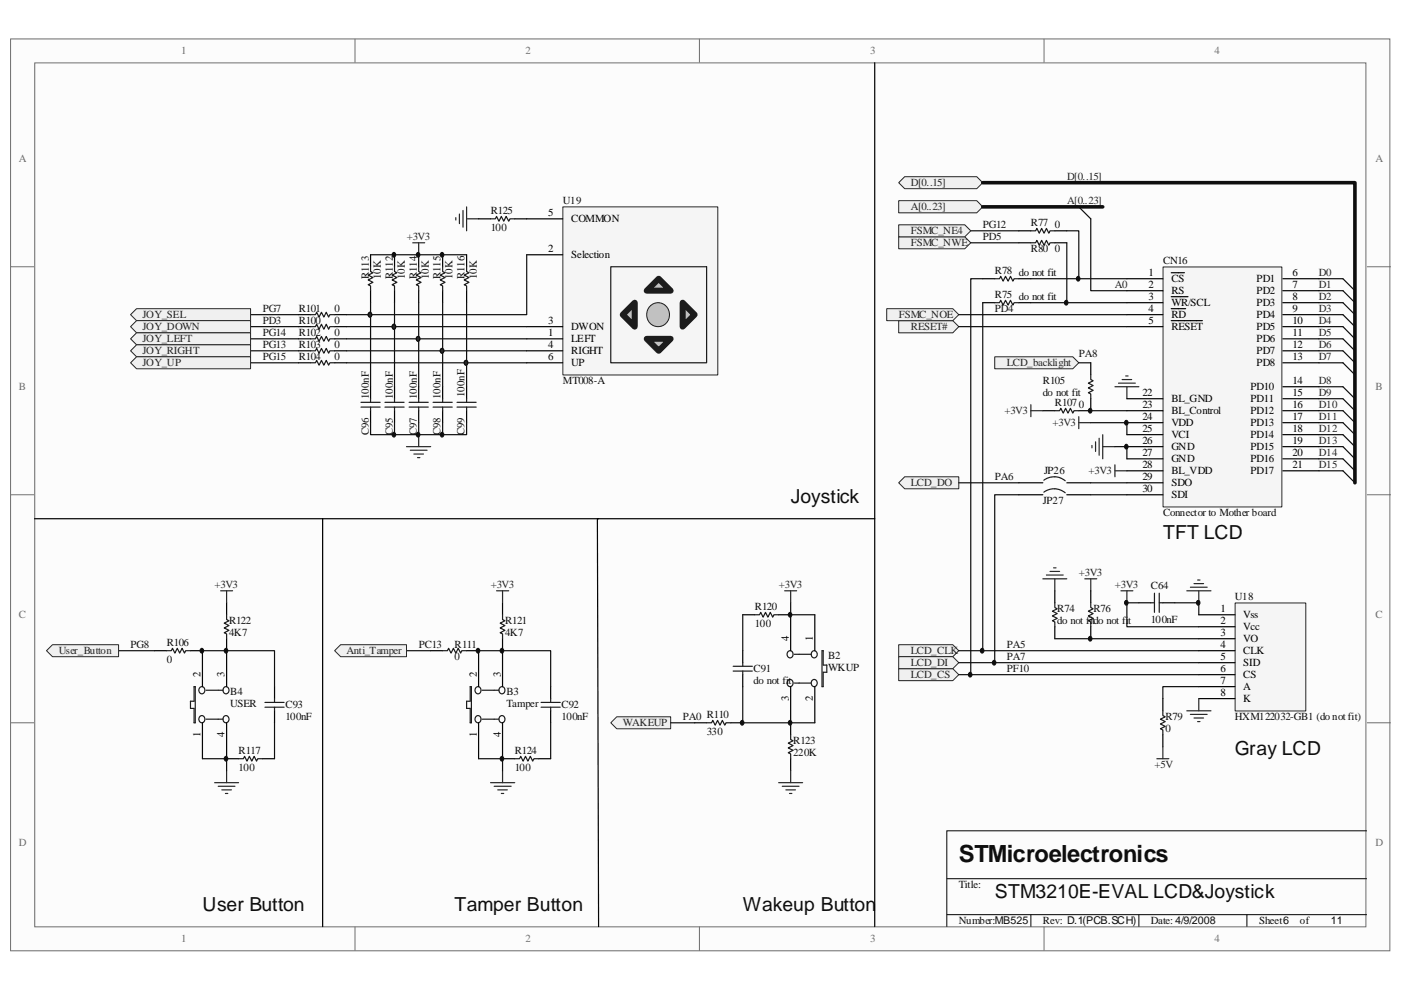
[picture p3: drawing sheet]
<svg xmlns="http://www.w3.org/2000/svg" width="297mm" height="210mm" viewBox="0 0 297 210" stroke-linecap="round" stroke-linejoin="round" font-family="sans-serif">
<path d="M2.3 8.3h292.4v193.3h-292.4z" fill="#fcfcfc"/>
<path d="M2.2 8.3h292.5v193.3h-292.5z" fill="none" stroke="#6e6e6e" stroke-width=".21"/>
<path d="M7.4 13.4h282.2v183.1h-282.2z" fill="#fcfcfc"/>
<g fill="none" stroke="#6e6e6e" stroke-width=".21">
<path d="M7.4 13.3h282.2v183.2h-282.2zM75.3 8.2v5.1M148.3 8.2v5.1M221.4 8.2v5.1M2.2 56.6h5.1M289.8 56.6h5.1M2.2 104.9h5.1M289.8 104.9h5.1M2.2 153.2h5.1M289.8 153.2h5.1M75.3 196.5v5.1M148.3 196.5v5.1"/>
<path d="M221.4 196.5v5.1"/>
</g>
<path d="M289.8 176.1h-89.1v20.4M200.7 186.3h89.1M200.7 193.9h89.1M218.6 193.9v2.6M241.5 193.9v2.6M264.4 193.9v2.6" fill="none" stroke="#000" stroke-width=".21"/>
<g fill="none" stroke="#000" stroke-width=".25">
<path d="M78.6 54v2.6M83.6 54v2.6M88.8 54v2.6M93.8 54v2.6M98.9 54v2.6M101.5 46.4h2.5M109.1 46.4h2.6M78.6 61.6v2.6M83.6 61.6v2.6M88.8 61.6v2.6M93.8 61.6v2.6M98.9 61.6v2.6"/>
<path d="M78.6 82v2.5M78.6 87.1v2.5M83.6 82v2.5M83.6 87.1v2.5M88.8 82v2.5M88.8 87.1v2.5M93.8 82v2.5M93.8 87.1v2.5M98.9 82v2.5M98.9 87.1v2.5"/>
</g>
<g fill="none" stroke="#1c1c1c" stroke-width=".25">
<path d="M78.6 56.6v1l.5 .2-1 .5 1 .5-1 .6 1 .5-1 .5 .5 .2v1M83.6 56.6v1l.6 .2-1.1 .5 1.1 .5-1.1 .6 1.1 .5-1.1 .5 .5 .2v1M88.8 56.6v1l.5 .2-1 .5 1 .5-1 .6 1 .5-1 .5 .5 .2v1M93.8 56.6v1l.6 .2-1.1 .5 1.1 .5-1.1 .6 1.1 .5-1.1 .5 .5 .2v1M98.9 56.6v1l.5 .2-1 .5 1 .5-1 .6 1 .5-1 .5 .5 .2v1M104 46.4h1l.3-.5 .5 1 .5-1 .5 1 .5-1 .6 1 .2-.5h1M76.5 85.3h4.1M76.5 86.3h4.1M78.6 84.5v.8M78.6 86.3v.8M81.6 85.3h4.1M81.6 86.3h4.1"/>
<path d="M83.6 84.5v.8M83.6 86.3v.8M86.7 85.3h4.1M86.7 86.3h4.1M88.8 84.5v.8M88.8 86.3v.8M91.8 85.3h4.1M91.8 86.3h4.1M93.8 84.5v.8M93.8 86.3v.8M96.9 85.3h4.1M96.9 86.3h4.1"/>
<path d="M98.9 84.5v.8M98.9 86.3v.8"/>
</g>
<path d="M87.5 51.5h2.5M88.8 51.5v2.5M96.6 46.1v.6M97.4 45.4v2M98.2 44.6v3.6M98.9 43.9v5M98.9 46.4h2.6M86.2 94.7h5.1M87 95.5h3.5M87.8 96.3h2M88.5 97h.5M88.8 92.2v2.5" fill="none" stroke="#262626" stroke-width=".25"/>
<path d="M78.6 54h20.3M78.6 64.2v17.8M83.6 64.2v17.8M88.8 64.2v17.8M93.8 64.2v17.8M98.9 64.2v17.8M78.6 89.6v2.6h20.3v-2.6M83.6 89.6v2.6M88.8 89.6v2.6M93.8 89.6v2.6" fill="none" stroke="#0e0e0e" stroke-width=".25"/>
<path d="M119.4 43.9h32.8v35.6h-32.8z" fill="#f5f5f5"/>
<path d="M119.3 43.9h32.9v35.6h-32.9z" fill="none" stroke="#262626" stroke-width=".21"/>
<path d="M138 64.7a2.47 2.47 0 0 1 3.3 .4 2.47 2.47 0 0 1 0 3.3 2.47 2.47 0 0 1-3.3 .3 2.65 2.65 0 0 1 0-4z" fill-rule="evenodd" fill="#c0c0c0"/>
<path d="M138 64.7a2.47 2.47 0 0 1 3.3 .4 2.47 2.47 0 0 1 0 3.3 2.47 2.47 0 0 1-3.3 .3 2.65 2.65 0 0 1 0-4z" fill="none" stroke="#1c1c1c" stroke-width=".21"/>
<path d="M137.1 61.6l2.6-2.5 2.5 2.5z" fill="#c0c0c0"/>
<path d="M139.7 59.1l2.5 2.5h-5.1z" fill="none" stroke="#1c1c1c" stroke-width="1.3"/>
<path d="M134.6 64.2v5.1l-2.6-2.6z" fill="#c0c0c0"/>
<path d="M134.6 64.2v5.1l-2.6-2.6z" fill="none" stroke="#1c1c1c" stroke-width="1.3"/>
<path d="M137.1 71.8h5.1l-2.5 2.6z" fill="#c0c0c0"/>
<path d="M137.1 71.8h5.1l-2.5 2.6z" fill="none" stroke="#1c1c1c" stroke-width="1.3"/>
<path d="M144.7 64.2l2.6 2.5-2.6 2.6z" fill="#c0c0c0"/>
<path d="M144.7 64.2l2.6 2.5-2.6 2.6z" fill="none" stroke="#1c1c1c" stroke-width="1.3"/>
<g fill="none" stroke="#1c1c1c" stroke-width=".25">
<path d="M129.5 56.6h20.3v20.3h-20.3zM48 130.3v1.1l.6 .2-1.1 .5 1.1 .5-1.1 .5 1.1 .5-1.1 .6 .5 .2v1M106.5 130.3v1.1l.6 .2-1.1 .5 1.1 .5-1.1 .5 1.1 .5-1.1 .6 .5 .2v1M160 130.3h1l.3-.5 .5 1.1 .5-1.1 .5 1.1 .5-1.1 .5 1.1 .3-.6h1M167.1 138.2a.67 .67 0 0 1 .9 .1 .67 .67 0 0 1 0 .9 .67 .67 0 0 1-.9 .1 .86 .86 0 0 1 0-1.1zM168.4 138.7h3.6M172.2 138.2a.68 .68 0 0 1 .9 .1 .68 .68 0 0 1 0 .9 .68 .68 0 0 1-.9 .1 .92 .92 0 0 1 0-1.1zM174.3 138h.2v3h.8v1.5h-.8v3.1h-.2zM41.1 145.6h.3v7.6h-.3v-3h-.7v-1.5h.7zM42.4 151.9a.67 .67 0 0 1 .9 .1 .67 .67 0 0 1 0 .9 .67 .67 0 0 1-.9 .1 .86 .86 0 0 1 0-1.1zM42.4 145.8a.67 .67 0 0 1 .9 .1 .67 .67 0 0 1 0 .9 .67 .67 0 0 1-.9 .1 .86 .86 0 0 1 0-1.1zM43.7 152.5h3.6"/>
<path d="M43.7 146.3h3.6M47.5 145.8a.68 .68 0 0 1 .9 .1 .68 .68 0 0 1 0 .9 .68 .68 0 0 1-.9 .1 .92 .92 0 0 1 0-1.1zM47.5 151.9a.68 .68 0 0 1 .9 .1 .68 .68 0 0 1 0 .9 .68 .68 0 0 1-.9 .1 .92 .92 0 0 1 0-1.1zM56.2 148.9h4M56.2 149.9h4M58.2 148.1v.8M58.2 149.9v.8M99.7 145.6h.2v7.6h-.2v-3h-.8v-1.5h.8zM100.9 151.9a.67 .67 0 0 1 .9 .1 .67 .67 0 0 1 0 .9 .67 .67 0 0 1-.9 .1 .86 .86 0 0 1 0-1.1zM100.9 145.8a.67 .67 0 0 1 .9 .1 .67 .67 0 0 1 0 .9 .67 .67 0 0 1-.9 .1 .86 .86 0 0 1 0-1.1zM102.2 152.5h3.6M102.2 146.3h3.6"/>
<path d="M106 145.8a.67 .67 0 0 1 .9 .1 .67 .67 0 0 1 0 .9 .67 .67 0 0 1-.9 .1 .86 .86 0 0 1 0-1.1zM106 151.9a.67 .67 0 0 1 .9 .1 .67 .67 0 0 1 0 .9 .67 .67 0 0 1-.9 .1 .86 .86 0 0 1 0-1.1zM114.7 148.9h4.1M114.7 149.9h4.1M116.8 148.1v.8M116.8 149.9v.8M155.4 142.3h4.1M155.4 141.3h4.1M157.5 140.5v.8M157.5 142.3v.7M167.1 144.3a.67 .67 0 0 1 .9 .1 .67 .67 0 0 1 0 .9 .67 .67 0 0 1-.9 .1 .86 .86 0 0 1 0-1.1zM167.6 155.8v1l.5 .3-1 .5 1 .5-1 .5 1 .5-1 .5 .5 .3v1"/>
<path d="M168.4 144.8h3.6M172.2 144.3a.68 .68 0 0 1 .9 .1 .68 .68 0 0 1 0 .9 .68 .68 0 0 1-.9 .1 .92 .92 0 0 1 0-1.1zM50.6 160.9h1l.3-.5 .5 1 .5-1 .5 1 .5-1 .5 1 .2-.5h1.1M109.1 160.9h1l.3-.5 .5 1 .5-1 .5 1 .5-1 .5 1 .3-.5h1"/>
</g>
<g fill="none" stroke="#000" stroke-width=".25">
<path d="M111.7 46.4h7.6M111.7 54h7.6M111.7 69.3h7.6M111.7 71.8h7.6M111.7 74.4h7.6M111.7 76.9h7.6M42.9 138v7.6M48 127.8v2.5M48 135.4v10.2M101.5 138v7.6M106.5 127.8v2.5M106.5 135.4v10.2"/>
<path d="M157.5 138v2.5M157.5 130.3h2.5M165.1 130.3h2.5v7.7M172.8 130.3v7.7M42.9 153.2v7.7M48 153.2v7.7h2.6M58.2 145.6v2.5M58.2 150.7v2.5M101.5 153.2v7.7M106.5 153.2v7.7h2.6M116.8 145.6v2.5M116.8 150.7v2.5"/>
<path d="M157.5 143v2.6M167.6 145.6v10.2M172.8 145.6v7.6M55.7 160.9h2.5M114.2 160.9h2.6M167.6 160.9v2.5"/>
</g>
<g fill="none" stroke="#262626" stroke-width=".25">
<path d="M46.8 125.3h2.5M48 125.3v2.5M105.3 125.3h2.6M106.5 125.3v2.5M166.4 125.3h2.5M167.6 125.3v2.5M45.5 165.9h5.1M46.3 166.7h3.5M47 167.5h2.1M47.8 168.2h.5M48 163.4v2.5M104 165.9h5.1"/>
<path d="M104.8 166.7h3.6M105.5 167.5h2.1M106.3 168.2h.5M106.5 163.4v2.5M165.1 165.9h5.1M165.9 166.7h3.5M166.6 167.5h2.1M167.4 168.2h.5M167.6 163.4v2.5"/>
</g>
<path d="M42.9 138h15.3v7.6M101.5 138h15.3v7.6M157.5 130.3v7.7M167.6 127.8v2.5h5.2M58.2 153.2v7.7M116.8 153.2v7.7M157.5 145.6v7.6h15.3M42.9 160.9h5.1v2.5M101.5 160.9h5v2.5" fill="none" stroke="#0e0e0e" stroke-width=".25"/>
<path d="M261.9 127.9h15v22.8h-15z" fill="#f5f5f5"/>
<path d="M261.9 127.8h15v22.9h-15z" fill="none" stroke="#262626" stroke-width=".21"/>
<g fill="none" stroke="#000" stroke-width=".25">
<path d="M63.3 76.9h2.6M63.3 74.4h2.6M63.3 71.8h2.6M63.3 69.3h2.6M63.3 66.7h2.6M70.9 76.9h2.6M70.9 74.4h2.6M70.9 71.8h2.6M70.9 69.3h2.6M70.9 66.7h2.6M223.6 125.3v2.5M223.6 132.9v2.5"/>
<path d="M231.3 125.3v2.5M231.3 132.9v2.5M241.5 127.8h2.5M246.5 127.8h2.6M254.2 130.3h7.6M254.2 132.9h7.6M254.2 135.4h7.6M254.2 138h7.6M246.5 148.1v2.6M246.5 155.8v2.5M254.2 140.5h7.6M254.2 143h7.6"/>
<path d="M254.2 145.6h7.6M254.2 148.1h7.6"/>
</g>
<g fill="none" stroke="#262626" stroke-width=".25">
<path d="M221.1 122.7h5.1M221.9 121.9h3.5M222.6 121.2h2.1M223.4 120.4h.5M223.6 122.7v2.6M230 122.7h2.5M231.3 122.7v2.6M237.7 125.3h2.5M238.9 125.3v2.5M251.6 125.3h5.1M252.4 124.5h3.5M253.1 123.7h2.1"/>
<path d="M253.9 123h.5M254.2 125.3v2.5M246.5 158.3v2.6M251.6 150.7h5.1M252.4 151.5h3.5M253.1 152.2h2.1M253.9 153h.5M254.2 148.1v2.6M245.3 160.9h2.5"/>
</g>
<path d="M65.9 76.9h1l.2-.5 .5 1 .6-1 .5 1 .5-1 .5 1 .2-.5h1M65.9 74.4h1l.2-.5 .5 1 .6-1 .5 1 .5-1 .5 1 .2-.5h1M65.9 71.8h1l.2-.5 .5 1 .6-1 .5 1 .5-1 .5 1 .2-.5h1M65.9 69.3h1l.2-.6 .5 1.1 .6-1.1 .5 1.1 .5-1.1 .5 1.1 .2-.5h1M65.9 66.7h1l.2-.5 .5 1 .6-1 .5 1 .5-1 .5 1 .2-.5h1M223.6 127.8v1l.6 .3-1.1 .5 1.1 .5-1.1 .5 1.1 .5-1.1 .5 .5 .3v1M231.3 127.8v1l.5 .3-1 .5 1 .5-1 .5 1 .5-1 .5 .5 .3v1M244 127.8h.8M244.8 125.8v4M245.8 125.8v4M245.8 127.8h.7M246.5 150.7v1l.6 .3-1.1 .5 1.1 .5-1.1 .5 1.1 .5-1.1 .5 .5 .3v1" fill="none" stroke="#1c1c1c" stroke-width=".25"/>
<path d="M111.7 54v12.7h-38.2M53.1 76.9h10.2M53.1 74.4h10.2M53.1 71.8h10.2M53.1 69.3h10.2M53.1 66.7h10.2M73.5 76.9h38.2M73.5 74.4h38.2M73.5 71.8h38.2M73.5 69.3h38.2M223.6 135.4h30.6" fill="none" stroke="#0e0e0e" stroke-width=".25"/>
<path d="M98.6 76.5a.45 .45 0 0 1 .6 .4 .45 .45 0 0 1-.6 .5 .6 .6 0 0 1 0-.9z" fill-rule="evenodd" fill="#262626"/>
<path d="M98.6 76.5a.45 .45 0 0 1 .6 .4 .45 .45 0 0 1-.6 .5 .6 .6 0 0 1 0-.9z" fill="none" stroke="#262626" stroke-width=".21"/>
<path d="M93.5 73.9a.45 .45 0 0 1 .6 .5 .45 .45 0 0 1-.6 .4 .6 .6 0 0 1 0-.9z" fill-rule="evenodd" fill="#262626"/>
<path d="M93.5 73.9a.45 .45 0 0 1 .6 .5 .45 .45 0 0 1-.6 .4 .6 .6 0 0 1 0-.9z" fill="none" stroke="#262626" stroke-width=".21"/>
<path d="M88.4 71.4a.45 .45 0 0 1 .6 .4 .45 .45 0 0 1-.6 .5 .6 .6 0 0 1 0-.9z" fill-rule="evenodd" fill="#262626"/>
<path d="M88.4 71.4a.45 .45 0 0 1 .6 .4 .45 .45 0 0 1-.6 .5 .6 .6 0 0 1 0-.9z" fill="none" stroke="#262626" stroke-width=".21"/>
<path d="M83.3 68.8a.47 .47 0 0 1 .6 .5 .47 .47 0 0 1-.6 .4 .64 .64 0 0 1 0-.9z" fill-rule="evenodd" fill="#262626"/>
<path d="M83.3 68.8a.47 .47 0 0 1 .6 .5 .47 .47 0 0 1-.6 .4 .64 .64 0 0 1 0-.9z" fill="none" stroke="#262626" stroke-width=".21"/>
<path d="M78.2 66.3a.45 .45 0 0 1 .6 .4 .45 .45 0 0 1-.6 .5 .6 .6 0 0 1 0-.9z" fill-rule="evenodd" fill="#262626"/>
<path d="M78.2 66.3a.45 .45 0 0 1 .6 .4 .45 .45 0 0 1-.6 .5 .6 .6 0 0 1 0-.9z" fill="none" stroke="#262626" stroke-width=".21"/>
<path d="M32.8 138h2.5M40.4 138h2.5M91.3 138h2.5M98.9 138h2.6M147.3 153.2h2.5M154.9 153.2h2.6" fill="none" stroke="#000" stroke-width=".25"/>
<path d="M35.3 138h1l.3-.5 .5 1 .5-1 .5 1 .5-1 .5 1 .3-.5h1M93.8 138h1.1l.2-.5 .5 1 .5-1 .5 1 .6-1 .5 1 .2-.5h1M149.8 153.2h1.1l.2-.5 .5 1.1 .5-1.1 .6 1.1 .5-1.1 .5 1.1 .2-.6h1" fill="none" stroke="#1c1c1c" stroke-width=".25"/>
<path d="M25.1 138h7.7M86.2 138h5.1" fill="none" stroke="#0e0e0e" stroke-width=".25"/>
<path d="M238.7 79.7h.5M228.7 88.3v2.6M228.7 89.6h2.6M236.4 98.6v2.5M236.4 99.8h2.5M236.4 82h5.1M237.1 81.2h3.6M237.9 80.5h2M238.9 82v2.5" fill="none" stroke="#262626" stroke-width=".25"/>
<path d="M27.7 66.7l1.3-1.3h24.1v2.6h-24.1z" fill-rule="evenodd" fill="#f0f0f0"/>
<path d="M27.7 66.7l1.3-1.3h24.1v2.6h-24.1z" fill="none" stroke="#262626" stroke-width=".21"/>
<path d="M27.7 69.3l1.3-1.3h24.1v2.6h-24.1z" fill-rule="evenodd" fill="#f0f0f0"/>
<path d="M27.7 69.3l1.3-1.3h24.1v2.6h-24.1z" fill="none" stroke="#262626" stroke-width=".21"/>
<path d="M27.7 71.8l1.3-1.2h24.1v2.5h-24.1z" fill-rule="evenodd" fill="#f0f0f0"/>
<path d="M27.7 71.8l1.3-1.2h24.1v2.5h-24.1z" fill="none" stroke="#262626" stroke-width=".21"/>
<path d="M27.7 74.4l1.3-1.3h24.1v2.5h-24.1z" fill-rule="evenodd" fill="#f0f0f0"/>
<path d="M27.7 74.4l1.3-1.3h24.1v2.5h-24.1z" fill="none" stroke="#262626" stroke-width=".21"/>
<path d="M27.7 76.9l1.3-1.3h24.1v2.6h-24.1z" fill-rule="evenodd" fill="#f0f0f0"/>
<path d="M27.7 76.9l1.3-1.3h24.1v2.6h-24.1z" fill="none" stroke="#262626" stroke-width=".21"/>
<path d="M190.5 141.8h11.5l1.3 1.2-1.3 1.3h-11.5z" fill-rule="evenodd" fill="#f0f0f0"/>
<path d="M190.5 141.8h11.5l1.3 1.2-1.3 1.3h-11.5z" fill="none" stroke="#262626" stroke-width=".21"/>
<path d="M190.5 136.7h11.5l1.3 1.3-1.3 1.2h-11.5z" fill-rule="evenodd" fill="#f0f0f0"/>
<path d="M190.5 136.7h11.5l1.3 1.3-1.3 1.2h-11.5z" fill="none" stroke="#262626" stroke-width=".21"/>
<path d="M190.5 139.2h11.5l1.3 1.3-1.3 1.3h-11.5z" fill-rule="evenodd" fill="#f0f0f0"/>
<path d="M190.5 139.2h11.5l1.3 1.3-1.3 1.3h-11.5z" fill="none" stroke="#262626" stroke-width=".21"/>
<path d="M190.5 68h11.5l1.3 1.3-1.3 1.3h-11.5z" fill-rule="evenodd" fill="#f0f0f0"/>
<path d="M190.5 68h11.5l1.3 1.3-1.3 1.3h-11.5z" fill="none" stroke="#262626" stroke-width=".21"/>
<path d="M210.9 75.6h16.6l1.2 1.3-1.2 1.3h-16.6z" fill-rule="evenodd" fill="#f0f0f0"/>
<path d="M210.9 75.6h16.6l1.2 1.3-1.2 1.3h-16.6z" fill="none" stroke="#262626" stroke-width=".21"/>
<path d="M203.3 138h50.9M241.5 127.8h-2.6v5.1h15.3M249.1 127.8h5.1v2.5M203.3 140.5h50.9M254.2 145.6h-7.7v2.5" fill="none" stroke="#0e0e0e" stroke-width=".25"/>
<path d="M70.9 138l1.3-1.3h14v2.5h-14z" fill-rule="evenodd" fill="#f0f0f0"/>
<path d="M70.9 138l1.3-1.3h14v2.5h-14z" fill="none" stroke="#262626" stroke-width=".21"/>
<path d="M129.5 153.2l1.3-1.2h11.4v2.5h-11.4z" fill-rule="evenodd" fill="#f0f0f0"/>
<path d="M129.5 153.2l1.3-1.2h11.4v2.5h-11.4z" fill="none" stroke="#262626" stroke-width=".21"/>
<path d="M9.9 138l1.2-1.3h14v2.5h-14z" fill-rule="evenodd" fill="#f0f0f0"/>
<path d="M9.9 138l1.2-1.3h14v2.5h-14z" fill="none" stroke="#262626" stroke-width=".21"/>
<path d="M185.5 13.3v183.2M231.3 76.9v2.6M221.1 87.1h2.5M231.3 84.5v2.6h-2.6M7.3 110h178.2M68.4 110v86.5" fill="none" stroke="#000" stroke-width=".25"/>
<path d="M231.3 79.5v1l.5 .2-1 .5 1 .5-1 .6 1 .5-1 .5 .5 .2v1M223.6 87.1h1.1l.2-.5 .5 1 .5-1 .5 1 .5-1 .6 1 .2-.5h1" fill="none" stroke="#1c1c1c" stroke-width=".25"/>
<path d="M218.6 85.8v2.5M218.6 87.1h2.5M231.5 94.4v.6M232.3 93.7v2M233 92.9v3.6M233.8 92.2v5.1M233.8 94.7h2.6" fill="none" stroke="#262626" stroke-width=".25"/>
<path d="M228.7 76.9h2.6M231.3 87.1h7.6M279.6 99.8h5.1" fill="none" stroke="#0e0e0e" stroke-width=".25"/>
<path d="M190.5 38.7l1.3-1.2h15.3l1.3 1.2-1.3 1.3h-15.3z" fill-rule="evenodd" fill="#f0f0f0"/>
<path d="M190.5 38.7l1.3-1.2h15.3l1.3 1.2-1.3 1.3h-15.3z" fill="none" stroke="#262626" stroke-width=".21"/>
<path d="M190.5 42.5h16.6l1.3 1.4-1.3 1.2h-16.6z" fill-rule="evenodd" fill="#f0f0f0"/>
<path d="M190.5 42.5h16.6l1.3 1.4-1.3 1.2h-16.6z" fill="none" stroke="#262626" stroke-width=".21"/>
<path d="M208.4 38.7h78.9v63.7M208.4 43.9h25.4" fill="none" stroke="#0e0e0e" stroke-width=".76"/>
<g fill="none" stroke="#0e0e0e" stroke-width=".25">
<path d="M279.6 59.1h5.1l2.6 2.5M279.6 76.9h5.1l2.6 2.6M279.6 74.4h5.1l2.6 2.5M279.6 71.8h5.1l2.6 2.6M279.6 69.3h5.1l2.6 2.5M279.6 66.7h5.1l2.6 2.6M279.6 64.2h5.1l2.6 2.5M279.6 61.6h5.1l2.6 2.6M279.6 97.3h5.1l2.6 2.5M279.6 94.7h5.1l2.6 2.6M279.6 92.2h5.1l2.6 2.5M279.6 89.6h5.1l2.6 2.6"/>
<path d="M279.6 87.1h5.1l2.6 2.5M279.6 84.5h5.1l2.6 2.6M279.6 82h5.1l2.6 2.5M284.7 99.8l2.6 2.6"/>
</g>
<path d="M190.5 50.2h14.1l1.2 1.3-1.2 1.2h-14.1z" fill-rule="evenodd" fill="#f0f0f0"/>
<path d="M190.5 50.2h14.1l1.2 1.3-1.2 1.2h-14.1z" fill="none" stroke="#262626" stroke-width=".21"/>
<path d="M188 65.4h14l1.3 1.3-1.3 1.3h-14z" fill-rule="evenodd" fill="#f0f0f0"/>
<path d="M188 65.4h14l1.3 1.3-1.3 1.3h-14z" fill="none" stroke="#262626" stroke-width=".21"/>
<path d="M228.7 43.9l2.6 2.5v15.2h7.6M142.2 153.2h5.1" fill="none" stroke="#0e0e0e" stroke-width=".25"/>
<path d="M126.9 110h-.2l.2 86.5" fill="none" stroke="#000" stroke-width=".25"/>
<path d="M246.6 56.6h25.2v50.9h-25.2z" fill="#f5f5f5"/>
<path d="M246.6 56.6h25.2v50.9h-25.2z" fill="none" stroke="#262626" stroke-width=".21"/>
<g fill="none" stroke="#000" stroke-width=".25">
<path d="M208.4 59.1h2.5M216 59.1h2.6M216 48.9h2.6M216 51.5h2.6M223.6 48.9h2.6M223.6 51.5h2.6M238.9 59.1h7.6M248.3 57.8h2.8M272 59.1h7.6M208.4 64.2h2.5M216 64.2h2.6M238.9 61.6h7.6"/>
<path d="M238.9 64.2h7.6M238.9 66.7h7.6M238.9 69.3h7.6M248.3 62.9h3.6M248.3 65.4h3.1M248.3 68h6.6M272 61.6h7.6M272 64.2h7.6M272 66.7h7.6M272 69.3h7.6M272 71.8h7.6M272 74.4h7.6"/>
<path d="M272 76.9h7.6M238.9 89.6h7.6M238.9 92.2h7.6M238.9 94.7h7.6M238.9 97.3h7.6M238.9 99.8h7.6M238.9 87.1h7.6M238.9 84.5h7.6M272 89.6h7.6M272 92.2h7.6M272 94.7h7.6M272 97.3h7.6"/>
<path d="M272 99.8h7.6M272 87.1h7.6M272 84.5h7.6M272 82h7.6M238.9 102.4h7.6M238.9 104.9h7.6"/>
</g>
<path d="M208.4 59.1h-2.6v83.9M218.6 59.1h10.1M226.2 48.9h2.5v10.2h10.2M226.2 51.5v12.7h12.7M208.4 64.2v73.8M218.6 64.2h7.6M231.3 89.6h7.6v2.6M236.4 94.7h2.5v2.6M216 104.9h-5.1v35.6M203.3 143h50.9" fill="none" stroke="#0e0e0e" stroke-width=".25"/>
<path d="M210.9 59.1h1l.3-.5 .5 1 .5-1 .5 1 .5-1 .6 1 .2-.5h1M218.6 48.9h1l.2-.5 .5 1 .5-1 .6 1 .5-1 .5 1 .2-.5h1M218.6 51.5h1l.2-.5 .5 1 .5-1 .6 1 .5-1 .5 1 .2-.5h1M210.9 64.2h1l.3-.5 .5 1 .5-1 .5 1 .5-1 .6 1 .2-.5h1" fill="none" stroke="#1c1c1c" stroke-width=".25"/>
<path d="M190.5 102.4l1.3-1.3h11.5v2.5h-11.5z" fill-rule="evenodd" fill="#f0f0f0"/>
<path d="M190.5 102.4l1.3-1.3h11.5v2.5h-11.5z" fill="none" stroke="#262626" stroke-width=".21"/>
<path d="M205.8 48.9h10.2M205.8 51.5h10.2M203.3 66.7h35.6M203.3 69.3h35.6M203.3 102.4h12.7" fill="none" stroke="#0e0e0e" stroke-width=".25"/>
<path d="M190.5 47.7h14.1l1.2 1.2-1.2 1.3h-14.1z" fill-rule="evenodd" fill="#f0f0f0"/>
<path d="M190.5 47.7h14.1l1.2 1.2-1.2 1.3h-14.1z" fill="none" stroke="#262626" stroke-width=".21"/>
<path d="M216 102.4h5.1M216 104.9h5.1M226.2 102.4h5.1M226.2 104.9h5.1" fill="none" stroke="#000" stroke-width=".25"/>
<path d="M221.3 101.8a3.7 3.7 0 0 1 4.5 .1M221.3 104.4a3.7 3.7 0 0 1 4.5 .1" fill="none" stroke="#1c1c1c" stroke-width=".25"/>
<path d="M231.3 102.4h7.6M231.3 104.9h7.6" fill="none" stroke="#0e0e0e" stroke-width=".25"/>
<path d="M42.6 137.5a.46 .46 0 0 1 .6 .5 .46 .46 0 0 1-.6 .4 .61 .61 0 0 1 0-.9z" fill-rule="evenodd" fill="#0e0e0e"/>
<path d="M42.6 137.5a.46 .46 0 0 1 .6 .5 .46 .46 0 0 1-.6 .4 .61 .61 0 0 1 0-.9z" fill="none" stroke="#0e0e0e" stroke-width=".21"/>
<path d="M47.7 160.4a.46 .46 0 0 1 .6 .5 .46 .46 0 0 1-.6 .4 .61 .61 0 0 1 0-.9z" fill-rule="evenodd" fill="#0e0e0e"/>
<path d="M47.7 160.4a.46 .46 0 0 1 .6 .5 .46 .46 0 0 1-.6 .4 .61 .61 0 0 1 0-.9z" fill="none" stroke="#0e0e0e" stroke-width=".21"/>
<path d="M47.7 137.5a.46 .46 0 0 1 .6 .5 .46 .46 0 0 1-.6 .4 .61 .61 0 0 1 0-.9z" fill-rule="evenodd" fill="#0e0e0e"/>
<path d="M47.7 137.5a.46 .46 0 0 1 .6 .5 .46 .46 0 0 1-.6 .4 .61 .61 0 0 1 0-.9z" fill="none" stroke="#0e0e0e" stroke-width=".21"/>
<path d="M78.2 66.3a.45 .45 0 0 1 .6 .4 .45 .45 0 0 1-.6 .5 .6 .6 0 0 1 0-.9z" fill="none" stroke="#0e0e0e" stroke-width=".25"/>
<path d="M83.3 91.7a.45 .45 0 0 1 .6 .5 .45 .45 0 0 1-.6 .4 .6 .6 0 0 1 0-.9z" fill-rule="evenodd" fill="#0e0e0e"/>
<path d="M83.3 91.7a.45 .45 0 0 1 .6 .5 .45 .45 0 0 1-.6 .4 .6 .6 0 0 1 0-.9z" fill="none" stroke="#0e0e0e" stroke-width=".21"/>
<path d="M83.3 68.8a.47 .47 0 0 1 .6 .5 .47 .47 0 0 1-.6 .4 .64 .64 0 0 1 0-.9z" fill="none" stroke="#0e0e0e" stroke-width=".25"/>
<path d="M83.3 53.6a.46 .46 0 0 1 .6 .4 .46 .46 0 0 1-.6 .5 .61 .61 0 0 1 0-.9z" fill-rule="evenodd" fill="#0e0e0e"/>
<path d="M83.3 53.6a.46 .46 0 0 1 .6 .4 .46 .46 0 0 1-.6 .5 .61 .61 0 0 1 0-.9z" fill="none" stroke="#0e0e0e" stroke-width=".21"/>
<path d="M88.4 91.7a.45 .45 0 0 1 .6 .5 .45 .45 0 0 1-.6 .4 .6 .6 0 0 1 0-.9z" fill-rule="evenodd" fill="#0e0e0e"/>
<path d="M88.4 91.7a.45 .45 0 0 1 .6 .5 .45 .45 0 0 1-.6 .4 .6 .6 0 0 1 0-.9z" fill="none" stroke="#0e0e0e" stroke-width=".21"/>
<path d="M88.4 71.4a.45 .45 0 0 1 .6 .4 .45 .45 0 0 1-.6 .5 .6 .6 0 0 1 0-.9z" fill="none" stroke="#0e0e0e" stroke-width=".25"/>
<path d="M88.4 53.6a.46 .46 0 0 1 .6 .4 .46 .46 0 0 1-.6 .5 .61 .61 0 0 1 0-.9z" fill-rule="evenodd" fill="#0e0e0e"/>
<path d="M88.4 53.6a.46 .46 0 0 1 .6 .4 .46 .46 0 0 1-.6 .5 .61 .61 0 0 1 0-.9z" fill="none" stroke="#0e0e0e" stroke-width=".21"/>
<path d="M93.5 91.7a.45 .45 0 0 1 .6 .5 .45 .45 0 0 1-.6 .4 .6 .6 0 0 1 0-.9z" fill-rule="evenodd" fill="#0e0e0e"/>
<path d="M93.5 91.7a.45 .45 0 0 1 .6 .5 .45 .45 0 0 1-.6 .4 .6 .6 0 0 1 0-.9z" fill="none" stroke="#0e0e0e" stroke-width=".21"/>
<path d="M93.5 73.9a.45 .45 0 0 1 .6 .5 .45 .45 0 0 1-.6 .4 .6 .6 0 0 1 0-.9z" fill="none" stroke="#0e0e0e" stroke-width=".25"/>
<path d="M93.5 53.6a.46 .46 0 0 1 .6 .4 .46 .46 0 0 1-.6 .5 .61 .61 0 0 1 0-.9z" fill-rule="evenodd" fill="#0e0e0e"/>
<path d="M93.5 53.6a.46 .46 0 0 1 .6 .4 .46 .46 0 0 1-.6 .5 .61 .61 0 0 1 0-.9z" fill="none" stroke="#0e0e0e" stroke-width=".21"/>
<path d="M98.6 76.5a.45 .45 0 0 1 .6 .4 .45 .45 0 0 1-.6 .5 .6 .6 0 0 1 0-.9z" fill="none" stroke="#0e0e0e" stroke-width=".25"/>
<path d="M101.1 137.5a.46 .46 0 0 1 .6 .5 .46 .46 0 0 1-.6 .4 .61 .61 0 0 1 0-.9z" fill-rule="evenodd" fill="#0e0e0e"/>
<path d="M101.1 137.5a.46 .46 0 0 1 .6 .5 .46 .46 0 0 1-.6 .4 .61 .61 0 0 1 0-.9z" fill="none" stroke="#0e0e0e" stroke-width=".21"/>
<path d="M106.2 160.4a.46 .46 0 0 1 .6 .5 .46 .46 0 0 1-.6 .4 .61 .61 0 0 1 0-.9z" fill-rule="evenodd" fill="#0e0e0e"/>
<path d="M106.2 160.4a.46 .46 0 0 1 .6 .5 .46 .46 0 0 1-.6 .4 .61 .61 0 0 1 0-.9z" fill="none" stroke="#0e0e0e" stroke-width=".21"/>
<path d="M106.2 137.5a.46 .46 0 0 1 .6 .5 .46 .46 0 0 1-.6 .4 .61 .61 0 0 1 0-.9z" fill-rule="evenodd" fill="#0e0e0e"/>
<path d="M106.2 137.5a.46 .46 0 0 1 .6 .5 .46 .46 0 0 1-.6 .4 .61 .61 0 0 1 0-.9z" fill="none" stroke="#0e0e0e" stroke-width=".21"/>
<path d="M157.2 152.8a.45 .45 0 0 1 .5 .4 .45 .45 0 0 1-.5 .5 .6 .6 0 0 1 0-.9z" fill-rule="evenodd" fill="#0e0e0e"/>
<path d="M157.2 152.8a.45 .45 0 0 1 .5 .4 .45 .45 0 0 1-.5 .5 .6 .6 0 0 1 0-.9z" fill="none" stroke="#0e0e0e" stroke-width=".21"/>
<path d="M167.3 152.8a.45 .45 0 0 1 .6 .4 .45 .45 0 0 1-.6 .5 .6 .6 0 0 1 0-.9z" fill-rule="evenodd" fill="#0e0e0e"/>
<path d="M167.3 152.8a.45 .45 0 0 1 .6 .4 .45 .45 0 0 1-.6 .5 .6 .6 0 0 1 0-.9z" fill="none" stroke="#0e0e0e" stroke-width=".21"/>
<path d="M167.3 129.9a.45 .45 0 0 1 .6 .4 .45 .45 0 0 1-.6 .5 .6 .6 0 0 1 0-.9z" fill-rule="evenodd" fill="#0e0e0e"/>
<path d="M167.3 129.9a.45 .45 0 0 1 .6 .4 .45 .45 0 0 1-.6 .5 .6 .6 0 0 1 0-.9z" fill="none" stroke="#0e0e0e" stroke-width=".21"/>
<path d="M205.5 142.6a.45 .45 0 0 1 .6 .4 .45 .45 0 0 1-.6 .5 .6 .6 0 0 1 0-.9z" fill-rule="evenodd" fill="#0e0e0e"/>
<path d="M205.5 142.6a.45 .45 0 0 1 .6 .4 .45 .45 0 0 1-.6 .5 .6 .6 0 0 1 0-.9z" fill="none" stroke="#0e0e0e" stroke-width=".21"/>
<path d="M208 137.5a.46 .46 0 0 1 .6 .5 .46 .46 0 0 1-.6 .4 .61 .61 0 0 1 0-.9z" fill-rule="evenodd" fill="#0e0e0e"/>
<path d="M208 137.5a.46 .46 0 0 1 .6 .5 .46 .46 0 0 1-.6 .4 .61 .61 0 0 1 0-.9z" fill="none" stroke="#0e0e0e" stroke-width=".21"/>
<path d="M210.6 140.1a.45 .45 0 0 1 .6 .4 .45 .45 0 0 1-.6 .4 .6 .6 0 0 1 0-.8z" fill-rule="evenodd" fill="#0e0e0e"/>
<path d="M210.6 140.1a.45 .45 0 0 1 .6 .4 .45 .45 0 0 1-.6 .4 .6 .6 0 0 1 0-.8z" fill="none" stroke="#0e0e0e" stroke-width=".21"/>
<path d="M225.9 63.7a.45 .45 0 0 1 .5 .5 .45 .45 0 0 1-.5 .4 .6 .6 0 0 1 0-.9z" fill-rule="evenodd" fill="#0e0e0e"/>
<path d="M225.9 63.7a.45 .45 0 0 1 .5 .5 .45 .45 0 0 1-.5 .4 .6 .6 0 0 1 0-.9z" fill="none" stroke="#0e0e0e" stroke-width=".21"/>
<path d="M228.4 58.7a.46 .46 0 0 1 .6 .4 .46 .46 0 0 1-.6 .4 .61 .61 0 0 1 0-.8z" fill-rule="evenodd" fill="#0e0e0e"/>
<path d="M228.4 58.7a.46 .46 0 0 1 .6 .4 .46 .46 0 0 1-.6 .4 .61 .61 0 0 1 0-.8z" fill="none" stroke="#0e0e0e" stroke-width=".21"/>
<path d="M230.9 135a.46 .46 0 0 1 .6 .4 .46 .46 0 0 1-.6 .5 .61 .61 0 0 1 0-.9z" fill-rule="evenodd" fill="#0e0e0e"/>
<path d="M230.9 135a.46 .46 0 0 1 .6 .4 .46 .46 0 0 1-.6 .5 .61 .61 0 0 1 0-.9z" fill="none" stroke="#0e0e0e" stroke-width=".21"/>
<path d="M230.9 86.6a.45 .45 0 0 1 .6 .5 .45 .45 0 0 1-.6 .4 .6 .6 0 0 1 0-.9z" fill-rule="evenodd" fill="#0e0e0e"/>
<path d="M230.9 86.6a.45 .45 0 0 1 .6 .5 .45 .45 0 0 1-.6 .4 .6 .6 0 0 1 0-.9z" fill="none" stroke="#0e0e0e" stroke-width=".21"/>
<path d="M238.6 127.4a.45 .45 0 0 1 .6 .4 .45 .45 0 0 1-.6 .4 .6 .6 0 0 1 0-.8z" fill-rule="evenodd" fill="#0e0e0e"/>
<path d="M238.6 127.4a.45 .45 0 0 1 .6 .4 .45 .45 0 0 1-.6 .4 .6 .6 0 0 1 0-.8z" fill="none" stroke="#0e0e0e" stroke-width=".21"/>
<path d="M238.6 94.3a.45 .45 0 0 1 .6 .4 .45 .45 0 0 1-.6 .4 .6 .6 0 0 1 0-.8z" fill-rule="evenodd" fill="#0e0e0e"/>
<path d="M238.6 94.3a.45 .45 0 0 1 .6 .4 .45 .45 0 0 1-.6 .4 .6 .6 0 0 1 0-.8z" fill="none" stroke="#0e0e0e" stroke-width=".21"/>
<path d="M238.6 89.2a.45 .45 0 0 1 .6 .4 .45 .45 0 0 1-.6 .5 .6 .6 0 0 1 0-.9z" fill-rule="evenodd" fill="#0e0e0e"/>
<path d="M238.6 89.2a.45 .45 0 0 1 .6 .4 .45 .45 0 0 1-.6 .5 .6 .6 0 0 1 0-.9z" fill="none" stroke="#0e0e0e" stroke-width=".21"/>
<path d="M253.8 127.4a.45 .45 0 0 1 .6 .4 .45 .45 0 0 1-.6 .4 .6 .6 0 0 1 0-.8z" fill-rule="evenodd" fill="#0e0e0e"/>
<path d="M253.8 127.4a.45 .45 0 0 1 .6 .4 .45 .45 0 0 1-.6 .4 .6 .6 0 0 1 0-.8z" fill="none" stroke="#0e0e0e" stroke-width=".21"/>
<text font-size="5" fill="#0e0e0e" x="203.3" y="182.7">STMicroelectronics</text>
<g font-size="4.1" fill="#0e0e0e">
<text x="167.7" y="106.6">Joystick</text>
<text x="246.6" y="114.2">TFT LCD</text>
<text x="261.8" y="160">Gray LCD</text>
<text x="210.9" y="190.5">STM3210E-EVAL LCD&amp;Joystick</text>
<text x="43" y="193.1">User Button</text>
<text x="96.4" y="193.1">Tamper Button</text>
<text x="157.5" y="193.1">Wakeup Button</text>
</g>
<g font-size="2.3" fill="#706f64">
<text x="38.4" y="11.5">1</text>
<text x="111.4" y="11.5">2</text>
<text x="184.5" y="11.5">3</text>
<text x="257.5" y="11.5">4</text>
<text x="4" y="34.4">A</text>
<text x="291.6" y="34.4">A</text>
<text x="4" y="82.7">B</text>
<text x="291.6" y="82.7">B</text>
<text x="4" y="131.1">C</text>
<text x="291.6" y="131.1">C</text>
<text x="4" y="179.4">D</text>
<text x="291.6" y="179.4">D</text>
<text x="38.4" y="199.8">1</text>
<text x="111.4" y="199.8">2</text>
<text x="184.5" y="199.8">3</text>
<text x="257.5" y="199.8">4</text>
</g>
<g font-size="2.3" fill="#262626">
<text x="193.1" y="39.5">D[0..15]</text>
<text x="226.2" y="38.2">D[0..15]</text>
<text x="193.1" y="44.6">A[0..23]</text>
<text x="226.2" y="43.3">A[0..23]</text>
<text x="86.2" y="50.9">+3V3</text>
<text x="193.1" y="52.2">FSMC_NWE</text>
<text x="193.1" y="49.7">FSMC_NE4</text>
<text x="279.7" y="58.6">D0</text>
<text x="236.4" y="61.1">A0</text>
<text x="279.7" y="61.1">D1</text>
<text x="279.7" y="63.7">D2</text>
<text x="30.2" y="67.5">JOY_SEL</text>
<text x="30.2" y="70">JOY_DOWN</text>
<text x="190.6" y="67.5">FSMC_NOE</text>
<text x="193.1" y="70">RESET#</text>
<text x="279.7" y="66.2">D3</text>
<text x="279.7" y="68.7">D4</text>
<text x="279.7" y="71.3">D5</text>
<text x="30.2" y="72.6">JOY_LEFT</text>
<text x="30.2" y="75.1">JOY_RIGHT</text>
<text x="30.2" y="77.6">JOY_UP</text>
<text x="213.5" y="77.6">LCD_backlight</text>
<text x="279.7" y="73.8">D6</text>
<text x="279.7" y="76.4">D7</text>
<text x="279.7" y="81.4">D8</text>
<text x="279.7" y="84">D9</text>
<text x="213" y="87.8">+3V3</text>
<text x="279.7" y="86.6">D10</text>
<text x="279.7" y="89.1">D11</text>
<text x="223.1" y="90.4">+3V3</text>
<text x="279.7" y="91.7">D12</text>
<text x="279.7" y="94.2">D13</text>
<text x="230.8" y="100.5">+3V3</text>
<text x="279.7" y="96.7">D14</text>
<text x="279.7" y="99.3">D15</text>
<text x="193.1" y="103.1">LCD_DO</text>
<text x="45.5" y="124.7">+3V3</text>
<text x="104.1" y="124.7">+3V3</text>
<text x="165.1" y="124.7">+3V3</text>
<text x="228.8" y="122.2">+3V3</text>
<text x="236.4" y="124.7">+3V3</text>
<text x="12.4" y="138.7">User_Button</text>
<text x="73.5" y="138.7">Anti_Tamper</text>
<text x="193.1" y="143.8">LCD_CS</text>
<text x="193.1" y="138.7">LCD_CLK</text>
<text x="193.1" y="141.3">LCD_DI</text>
<text x="132" y="154">WAKEUP</text>
<text x="244.8" y="162.9">+5V</text>
</g>
<g font-size="2.3" fill="#0e0e0e">
<text x="104.1" y="45.3">R125</text>
<text x="119.3" y="43.3">U19</text>
<text x="218.6" y="47.9">R77</text>
<text x="104.1" y="48.9">100</text>
<text x="218.6" y="53.5">R80 0</text>
<text x="223.6" y="48.4">0</text>
<text x="78.2" y="59.1" transform="rotate(-90 78.2 59.1)">R113</text>
<text x="80.7" y="59.1" transform="rotate(-90 80.7 59.1)">10K</text>
<text x="83.3" y="59.1" transform="rotate(-90 83.3 59.1)">R112</text>
<text x="85.8" y="59.1" transform="rotate(-90 85.8 59.1)">10K</text>
<text x="88.3" y="59.1" transform="rotate(-90 88.3 59.1)">R114</text>
<text x="90.9" y="59.1" transform="rotate(-90 90.9 59.1)">10K</text>
<text x="93.4" y="59.1" transform="rotate(-90 93.4 59.1)">R115</text>
<text x="96" y="59.1" transform="rotate(-90 96 59.1)">10K</text>
<text x="98.5" y="59.1" transform="rotate(-90 98.5 59.1)">R116</text>
<text x="101.1" y="59.1" transform="rotate(-90 101.1 59.1)">10K</text>
<text x="210.9" y="58">R78 do not fit</text>
<text x="246.6" y="56">CN16</text>
<text x="210.9" y="63.2">R75 do not fit</text>
<text x="63.3" y="71.3">R102</text>
<text x="63.3" y="68.7">R100</text>
<text x="63.3" y="66.2">R101</text>
<text x="70.9" y="71.3">0</text>
<text x="70.9" y="68.7">0</text>
<text x="70.9" y="66.2">0</text>
<text x="63.3" y="76.4">R104</text>
<text x="63.3" y="73.8">R103</text>
<text x="70.9" y="76.4">0</text>
<text x="70.9" y="73.8">0</text>
<text x="119.3" y="81.4">MT008-A</text>
<text x="221.1" y="81.4">R105</text>
<text x="221.1" y="84">do not fit</text>
<text x="78.2" y="84.6" transform="rotate(-90 78.2 84.6)">100nF</text>
<text x="83.3" y="84.6" transform="rotate(-90 83.3 84.6)">100nF</text>
<text x="88.3" y="84.6" transform="rotate(-90 88.3 84.6)">100nF</text>
<text x="93.4" y="84.6" transform="rotate(-90 93.4 84.6)">100nF</text>
<text x="98.5" y="84.1" transform="rotate(-90 98.5 84.1)">100nF</text>
<text x="223.6" y="86.1">R1070</text>
<text x="78.2" y="92.2" transform="rotate(-90 78.2 92.2)">C96</text>
<text x="83.3" y="92.2" transform="rotate(-90 83.3 92.2)">C95</text>
<text x="88.3" y="92.2" transform="rotate(-90 88.3 92.2)">C97</text>
<text x="93.4" y="92.2" transform="rotate(-90 93.4 92.2)">C98</text>
<text x="98.5" y="92.2" transform="rotate(-90 98.5 92.2)">C99</text>
<text x="221.4" y="100.5">JP26</text>
<text x="221.1" y="106.9">JP27</text>
<text x="246.6" y="109.4">Connector to Mother board</text>
<text x="244" y="125">C64</text>
<text x="160" y="129.3">R120</text>
<text x="224.2" y="129.8">R74</text>
<text x="231.8" y="129.8">R76</text>
<text x="261.8" y="127.3">U18</text>
<text x="35.3" y="136.9">R106</text>
<text x="48.6" y="132.3">R122</text>
<text x="48.6" y="134.9">4K7</text>
<text x="96.4" y="137.5">R111</text>
<text x="107.1" y="132.3">R121</text>
<text x="107.1" y="134.9">4K7</text>
<text x="160" y="132.8">100</text>
<text x="224.2" y="132.3">do not fitdo not fit</text>
<text x="244" y="132.1">100nF</text>
<text x="35.3" y="140.5">0</text>
<text x="96.4" y="140">0</text>
<text x="159.8" y="142.5">C91</text>
<text x="175.6" y="139.7">B2</text>
<text x="175.6" y="142.3">WKUP</text>
<text x="48.8" y="147.4">B4</text>
<text x="48.8" y="149.9">USER</text>
<text x="107.4" y="147.4">B3</text>
<text x="107.4" y="149.9">Tamper</text>
<text x="159.8" y="145.1">do not fit</text>
<text x="60.5" y="150.2">C93</text>
<text x="60.5" y="152.7">100nF</text>
<text x="119.1" y="150.2">C92</text>
<text x="119.1" y="152.7">100nF</text>
<text x="149.9" y="155.7">330</text>
<text x="247.1" y="152.7">R79</text>
<text x="247.1" y="155.2">0</text>
<text x="261.8" y="152.7">HXM122032-GB1 (do not fit)</text>
<text x="50.6" y="159.8">R117</text>
<text x="109.1" y="159.8">R124</text>
<text x="168.2" y="157.8">R123</text>
<text x="168.2" y="160.3">220K</text>
<text x="50.6" y="163.4">100</text>
<text x="109.1" y="163.4">100</text>
<text x="203.3" y="188.3">Title:</text>
<text x="203.3" y="196">Number:MB525</text>
<text x="221.1" y="196">Rev: D.1(PCB.SCH)</text>
<text x="244" y="196">Date:4/9/2008</text>
<text x="267" y="196">Sheet6</text>
<text x="275.6" y="196">of</text>
<text x="282.2" y="196">11</text>
</g>
<g font-size="2.3">
<text x="116.2" y="45.8">5</text>
<text x="121.1" y="47.1">COMMON</text>
<text x="116.2" y="53.5">2</text>
<text x="121.1" y="54.7">Selection</text>
<text x="243.5" y="58.6">1</text>
<text x="248.4" y="59.9">CS</text>
<text x="266.4" y="59.9">PD1</text>
<text x="274.1" y="58.6">6</text>
<text x="243.5" y="61.1">2</text>
<text x="243.5" y="63.7">3</text>
<text x="248.4" y="62.4">RS</text>
<text x="248.4" y="64.9">WR/SCL</text>
<text x="266.4" y="62.4">PD2</text>
<text x="266.4" y="64.9">PD3</text>
<text x="274.1" y="61.1">7</text>
<text x="274.1" y="63.7">8</text>
<text x="116.2" y="68.7">3</text>
<text x="116.2" y="71.3">1</text>
<text x="121.1" y="70">DWON</text>
<text x="243.5" y="66.2">4</text>
<text x="243.5" y="68.7">5</text>
<text x="248.4" y="67.5">RD</text>
<text x="248.4" y="70">RESET</text>
<text x="266.4" y="67.5">PD4</text>
<text x="266.4" y="70">PD5</text>
<text x="274.1" y="66.2">9</text>
<text x="274.1" y="68.7">10</text>
<text x="274.1" y="71.3">11</text>
<text x="116.2" y="73.8">4</text>
<text x="116.2" y="76.4">6</text>
<text x="121.1" y="72.6">LEFT</text>
<text x="121.1" y="75.1">RIGHT</text>
<text x="121.1" y="77.6">UP</text>
<text x="266.4" y="72.6">PD6</text>
<text x="266.4" y="75.1">PD7</text>
<text x="266.4" y="77.6">PD8</text>
<text x="274.1" y="73.8">12</text>
<text x="274.1" y="76.4">13</text>
<text x="242.2" y="84">22</text>
<text x="265.1" y="82.7">PD10</text>
<text x="274.1" y="81.4">14</text>
<text x="274.1" y="84">15</text>
<text x="242.2" y="89.1">24</text>
<text x="242.2" y="86.6">23</text>
<text x="248.4" y="87.8">BL_Control</text>
<text x="248.4" y="85.3">BL_GND</text>
<text x="265.1" y="85.3">PD11</text>
<text x="265.1" y="87.8">PD12</text>
<text x="274.1" y="86.6">16</text>
<text x="274.1" y="89.1">17</text>
<text x="242.2" y="91.7">25</text>
<text x="242.2" y="94.2">26</text>
<text x="248.4" y="90.4">VDD</text>
<text x="248.4" y="92.9">VCI</text>
<text x="248.4" y="95.5">GND</text>
<text x="265.1" y="90.4">PD13</text>
<text x="265.1" y="92.9">PD14</text>
<text x="265.1" y="95.5">PD15</text>
<text x="274.1" y="91.7">18</text>
<text x="274.1" y="94.2">19</text>
<text x="242.2" y="96.7">27</text>
<text x="242.2" y="99.3">28</text>
<text x="242.2" y="101.8">29</text>
<text x="248.4" y="98">GND</text>
<text x="248.4" y="100.5">BL_VDD</text>
<text x="265.1" y="98">PD16</text>
<text x="265.1" y="100.5">PD17</text>
<text x="274.1" y="96.7">20</text>
<text x="274.1" y="99.3">21</text>
<text x="242.2" y="104.4">30</text>
<text x="248.4" y="103.1">SDO</text>
<text x="248.4" y="105.6">SDI</text>
<text x="258.8" y="129.8">1</text>
<text x="263.6" y="131.1">Vss</text>
<text x="167.3" y="136" transform="rotate(-90 167.3 136)">4</text>
<text x="172.3" y="136" transform="rotate(-90 172.3 136)">1</text>
<text x="258.8" y="132.3">2</text>
<text x="258.8" y="134.9">3</text>
<text x="258.8" y="137.5">4</text>
<text x="263.6" y="133.6">Vcc</text>
<text x="263.6" y="136.1">VO</text>
<text x="42.5" y="143.6" transform="rotate(-90 42.5 143.6)">2</text>
<text x="47.6" y="143.6" transform="rotate(-90 47.6 143.6)">3</text>
<text x="101.1" y="143.6" transform="rotate(-90 101.1 143.6)">2</text>
<text x="106.2" y="143.6" transform="rotate(-90 106.2 143.6)">3</text>
<text x="258.8" y="140">5</text>
<text x="258.8" y="142.5">6</text>
<text x="263.6" y="138.7">CLK</text>
<text x="263.6" y="141.3">SID</text>
<text x="263.6" y="143.8">CS</text>
<text x="167.3" y="148.7" transform="rotate(-90 167.3 148.7)">3</text>
<text x="172.3" y="148.7" transform="rotate(-90 172.3 148.7)">2</text>
<text x="258.8" y="145.1">7</text>
<text x="258.8" y="147.6">8</text>
<text x="263.6" y="146.3">A</text>
<text x="263.6" y="148.9">K</text>
<text x="42.5" y="156.3" transform="rotate(-90 42.5 156.3)">1</text>
<text x="47.6" y="156.3" transform="rotate(-90 47.6 156.3)">4</text>
<text x="101.1" y="156.3" transform="rotate(-90 101.1 156.3)">1</text>
<text x="106.2" y="156.3" transform="rotate(-90 106.2 156.3)">4</text>
</g>
<g font-size="2.3" fill="#131313">
<text x="208.4" y="48.4">PG12</text>
<text x="208.4" y="50.9">PD5</text>
<text x="55.7" y="66.2">PG7</text>
<text x="55.7" y="68.7">PD3</text>
<text x="55.7" y="71.3">PG14</text>
<text x="210.9" y="66.2">PD4</text>
<text x="55.7" y="73.8">PG13</text>
<text x="55.7" y="76.4">PG15</text>
<text x="228.8" y="75.6">PA8</text>
<text x="210.9" y="101.8">PA6</text>
<text x="27.7" y="137.5">PG8</text>
<text x="88.8" y="137.5">PC13</text>
<text x="213.5" y="137.5">PA5</text>
<text x="213.5" y="140">PA7</text>
<text x="213.5" y="142.5">PF10</text>
<text x="144.8" y="152.7">PA0 R110</text>
</g>
</svg>
